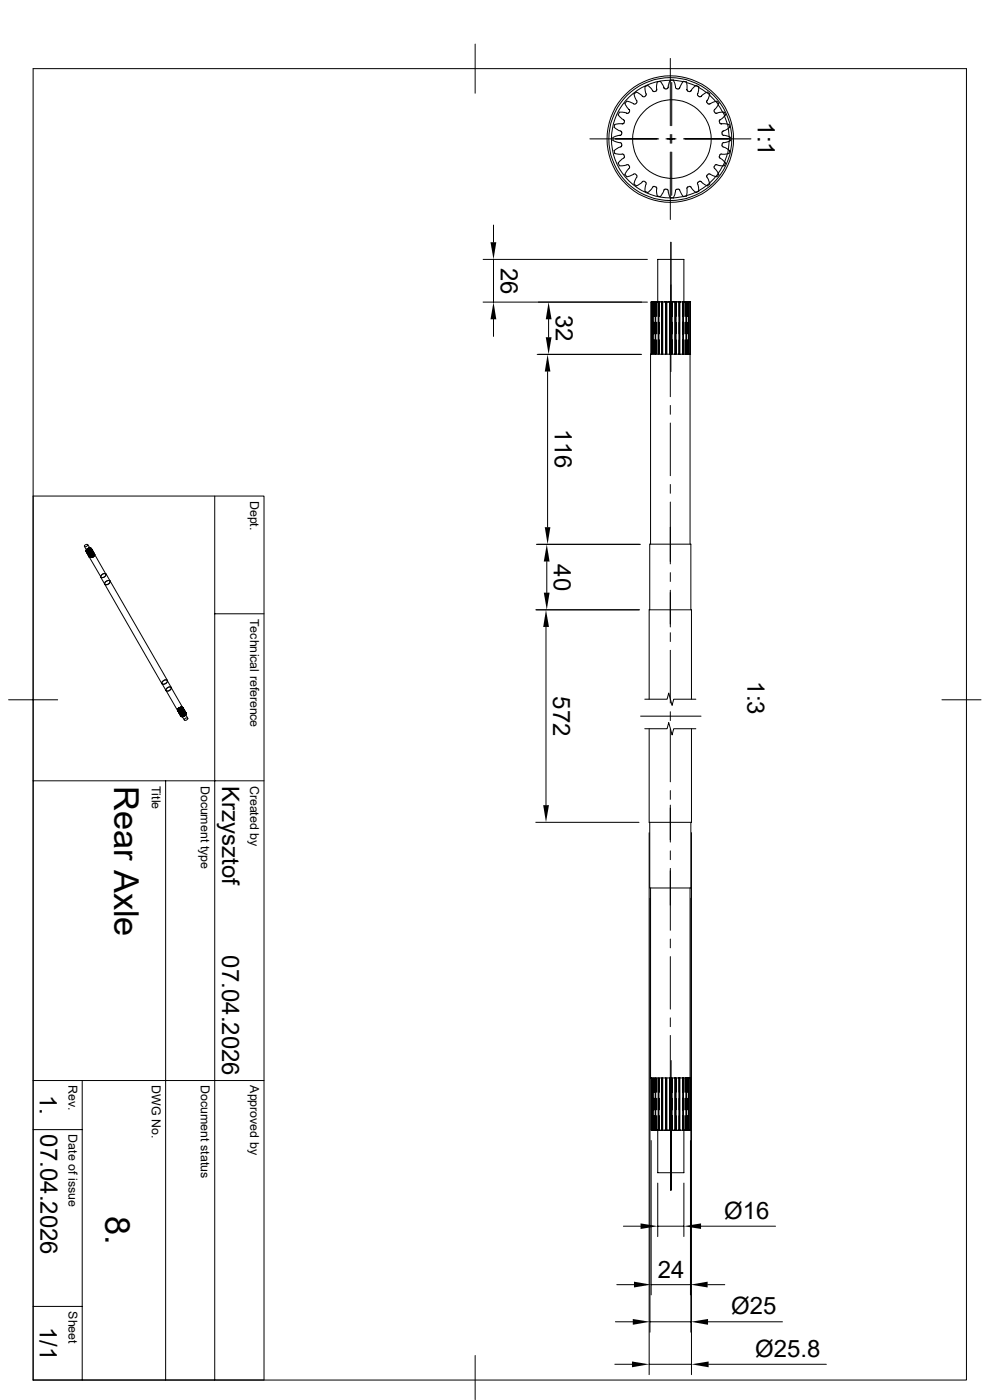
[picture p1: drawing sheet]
<svg xmlns="http://www.w3.org/2000/svg" width="210mm" height="297mm" viewBox="0 0 210 297" stroke-linecap="round" stroke-linejoin="round" font-family="sans-serif">
<g fill="none" stroke="#000" stroke-width=".21">
<path d="M7 14.6h198v278.2h-198zM100.8 9.4v10.4M134.5 19.9l.3 1.1a.62 .62 0 0 1 .2 .8M135 19.5l.9 .6a.62 .62 0 0 0 .8 .4M135 19.6l-.5 .3M136.8 18.3l.3 1.6-.2 .4M137.4 18.1l.7 .7 .5 .6 .5-.1M137.4 18.1l-.5 .3M139.4 17.4l-.1 1.1a.62 .62 0 0 1-.2 .8M140 17.2l.8 1.1a.39 .39 0 0 0 .4 .5M140 17.3l-.6 .1M142.2 12.4v14.3"/>
<path d="M142.2 17l-.5 1.7-.5 .2M142.2 17l3.4 .4M142.4 17h.4l.6 1.8 .5 .1M142.4 17a12.5 12.5 0 0 0-12.7 12.7 12.5 12.5 0 0 0 13.1 12.3M142.5 17.5v9.2M145 17.2l-.6 1a.65 .65 0 0 1-.6 .6M145 17.3l.6 .1M145.6 17.5l1.9 .7M145.6 17.4l.1 1.7 .2 .2M145.9 19.3l.3 .1M147.6 18.2l.7 .3M147.7 18.1l-.9 .8a.56 .56 0 0 1-.6 .5"/>
<path d="M147.7 18.1a.63 .63 0 0 1 .5 1l-.2 .9 .1 .3M148.2 18.5l1.7 1.1M149.9 19.6l.6 .5M150.1 19.5l-1 .6-.4 .4h-.4M150.1 19.6l.4 .3M150.6 19.9l-.3 .9-.4 .7 .1 .3M125.1 29.5h14.6M130 29.8l1.4 .5a.35 .35 0 0 1 .5 .3v.3M130 29.2v.6M130.3 27l.8 .6 .6 .2 .2 .4M130.3 32a.65 .65 0 0 0 .8 .7h1.1l.3 .5M131.1 24.3l.8 .8a.59 .59 0 0 1 .5 .9v.1"/>
<path d="M131.1 34.6l.3 .5M131.4 23.8l-.3 .6M131.9 30.8l-.2 .4-.6 .2-.8 .6M131.9 28.2l-.2 .5-1.7 .5M132.4 26.1l-.2 .2h-1.2a.63 .63 0 0 0-.7 .7M132.5 33.1a.73 .73 0 0 1-.7 .8l-.7 .7M132.5 21.9l1.1 1.5-.1 .3M132.6 37l.4 .5M132.9 21.5l.7 .1 .9 .5 .3-.1M133 21.5l-.4 .5M133.4 35.1l-.4-.2-.6 .2-1 .1M133.4 35.1l.2 .5-1.1 1.4"/>
<path d="M133.6 23.7l-.4 .3-1.8-.2M134.5 39l.5 .4M134.8 37l-.3-.1-.9 .4-.7 .2M134.9 37a.61 .61 0 0 1-.1 1l-.3 1.1M135 21.8l-.1 .2M136.7 38.5a.62 .62 0 0 0-.8 .4l-.9 .6M136.7 38.5l.4 .3-.3 1.8M136.9 20.4l-.2 .1M139.1 39.7a.62 .62 0 0 1 .2 .8l.1 1.1M139.1 39.7l-.5-.1-.5 .6-.7 .7M141.3 29.5h2.1M142.2 28.5v1.9"/>
<path d="M142.2 32.3v14.3M142.5 28.5v1.9M142.5 32.3v9.1M145 29.5h14.3M146.2 39.5a.61 .61 0 0 1 .7 .6l.8 .8M146.2 39.6l-.4 .1-.1 .2-.1 1.7M148.1 20.4l.2 .1M149.9 39.4l-2.3 1.4M150 37.2l-.1 .3 .4 .7 .3 .9M150 21.8l.1 .1a.59 .59 0 0 0 .9-.1l.4-.2a.7 .7 0 0 1 1.1 .4M150.1 39.5l-1-.6-.5-.5-.3 .2a.5 .5 0 0 0-.2 .8l.1 1.2M150.2 37l-.2 .2"/>
<path d="M150.2 37a.51 .51 0 0 1 .8 .1l1.1 .4M150.5 20.2l1.3 1.3M150.5 39l-.4 .4M151.5 23.7l.3 .3 1.2-.2a.68 .68 0 0 1 .9 .6M151.7 35.1l-.1 .1a.5 .5 0 0 0 .2 .8l.4 .5a.64 .64 0 0 1-.1 1M151.8 37.5l-1.9 1.9M151.8 21.5l.6 .7M152.3 22.2l1 1.6M152.4 36.8l-.6 .7M152.5 21.9l-.4 .8-.6 .6v.4M152.6 33.1v.3l.6 .5 .7 .7M152.7 26.1a.62 .62 0 0 0 .8 .1l.4 .1a.7 .7 0 0 1 .9 .7"/>
<path d="M153.2 30.8a.6 .6 0 0 0 .6 .5l1 .7M153.3 35.2l-1 1.6M153.4 23.8l.4 .8M153.7 24.6l.6 1.8M153.8 34.4l-.4 .8M153.9 34.6a.72 .72 0 0 1-.9 .6l-.9-.3-.4 .2M153.9 24.3l-.7 .8-.6 .4 .1 .6M154.3 32.6l-.6 1.8M154.3 26.3l.2 .9M154.5 27.2l.2 1.8M154.5 31.8l-.2 .8M154.7 30l-.2 1.8"/>
<path d="M154.7 29v.9M154.8 32a.7 .7 0 0 1-.9 .7h-.4a.62 .62 0 0 0-.8 .2l-.1 .3M154.8 27l-1 .6a.57 .57 0 0 0-.6 .8l.2 .3 .7 .1 .9 .4M155 29.2a.7 .7 0 0 1-.6 .9l-1 .2-.2 .6M102.5 55h34.8M104.7 47.8v3.6M104.7 55v9.1M136.9 40.6l.5 .3M139.4 41.6l.6 .1M141.5 40.2l-.3-.1a.39 .39 0 0 0-.4 .5l-.8 1.1M141.5 40.1l.2 .2 .5 1.7M142.2 42h.6"/>
<path d="M142.3 51.4v16.3M143.6 40.1l-.3 .3-.1 .8-.4 .8M143.8 40.1a1.73 1.73 0 0 1 .9 1.3l.3 .3M143.9 40.1l-.3 .1M145.6 41.5l-2.8 .5M145.6 41.6l-.6 .1M147.5 40.8l-1.9 .7M148.2 40.6l-.5 .3M102.5 64.1h34.8M104.7 67.7v3.7M114 75.2h22.1M116.2 78.8v33"/>
<path d="M116.4 67.7v3.8M138.1 64.1v11l.1-11M138.1 64.1h.1M138.3 64.1l-.1 11M138.5 64.1h-.2v11M138.6 64.1l-.1 11M138.7 64.1v3M138.7 68.4v2.4M138.7 72.1v3M138.9 64.1v3M138.9 68.4v2.4M138.9 72.1v3"/>
<path d="M139 64.1h-.4v11M139.1 64.1h-.1v11M139.3 64.1v3M139.3 68.4v2.4M139.3 72.1v3M139.5 64.1v-9.1h5.6v9.1M139.6 64.1h-.5v11M139.8 64.1h-.2v11M139.8 64.1v3M139.8 68.4v2.4M139.8 72.1v3M140.5 64.1v3"/>
<path d="M140.5 68.4v2.4M140.5 72.1v3M140.6 64.1h-.2v11v-11h-.6v11M141.2 64.1v11M141.3 64.1h-.7v11M141.5 64.1h-.2v11M142 64.1h.2M142 64.1h-.5v11M142 64.1v11M142.2 71.5v12.7M142.2 75.1h-4.2v40.3M142.2 75.1h.1"/>
<path d="M142.3 68.7v1.9M142.3 72.4v6.4M142.4 64.1h-.2v11M142.6 64.1h.5M142.6 64.1h-.2v11h-.2M142.6 64.1v11M143.1 64.1h.9M143.1 64.1v11M143.3 75.1v-11l.1 11M144 64.1v11M144 64.1h.2v11M144.1 72.1l.1 3"/>
<path d="M144.1 64.1v3M144.1 68.4v2.4M144.8 64.1v3M144.8 68.4v2.4M144.8 72.1v3M144.8 75.1h.1M144.8 64.1v11M144.8 64.1h-.6v11M144.8 64.1h.2M145 64.1h.5M145 64.1v11M145.3 64.1v3"/>
<path d="M145.3 68.4v2.4M145.3 72.1v3M145.5 64.1l-.1 11h.2M145.5 64.1h.1M145.6 64.1h.4M145.6 64.1v11M145.7 64.1v3M145.7 68.4v2.4M145.7 72.1v3M145.8 64.1v3M145.8 68.4v2.4M145.8 72.1v3"/>
<path d="M146 64.1l-.1 11h.2M146 64.1h.1M146.1 64.1h.2M146.1 64.1v11M146.3 64.1v11h.1M146.3 64.1h.1M146.4 64.1l.1 11zM146.4 75.1h-4M146.4 75.1v40.3M146.5 64.1v11M142.2 86v1.9M142.2 89.7v11.2"/>
<path d="M7 105.2h49v187.6h-49M17.9 115.7l.6-.2a.34 .34 0 0 1-.1 .4 .34 .34 0 0 1-.5-.1zM18.3 116.9l.7 1.3 .2 .1M18.3 116.8l.6 1.2M18.3 116.9h.1M18.3 116.8v.1M18.3 116.8h.1M18.3 117h.1M18.3 116.7h.1M18.3 116.7l.9 1.5M18.3 116.9h-.1M18.3 116.8l.8 1.4"/>
<path d="M18.3 116.8l.7 1.1M18.3 116.8l.9 1.5M18.3 116.9l.7 1.2M18.3 116.9l.6 1.3M18.3 116.9l.1 .1M18.3 116.9l.8 1.4M18.4 117l.6 1.2M18.4 116.7l-.1 .1M18.4 116.9h-.1M18.4 116.8h.1M18.4 117l.6 1.1zM18.4 116.8v.1"/>
<path d="M18.4 116.7h.1M18.4 116.7l.6 1.2M18.4 117l.7 1.1M18.4 117.1h.1M18.4 116.9h.1M18.4 116.6l.7 1.2M18.4 117v.1M18.4 116.6l.7 1.2-.7-1.1M18.4 116.6l.9 1.6M18.4 116.6v.1M18.5 117.1l.6 1.2M18.5 117.1h.3"/>
<path d="M18.5 117.1h.1M18.5 117h.1M18.5 116.5l.6 1.2zM18.5 117h-.1M18.5 116.5l.6 1.2M18.5 116.5l.7 1.1zM18.5 117.1l.7 1.1M18.5 117.1l.8 1.1M18.6 117h.1M18.6 117.1h.1M18.6 116.4l.7 1.2-.8-1.1M18.6 116.4h.1"/>
<path d="M18.6 116.4l1 1.7M18.6 115.5l.6 1a.49 .49 0 0 0-.7 .4l-.6-1M18.7 117.1l.6 1.2M18.7 117.1h.1M18.7 117h.1M18.7 116.4l.6 1.2zM18.7 116.4l1 1.8M18.7 116.4h-.1M18.7 116.4l.6 1.1M18.7 116.3l.7 1.2M18.7 116.3l.1 .1M18.8 117.1l.6 1.2"/>
<path d="M18.8 117.1l.6 1.1M18.8 116.4l.7 1.1M18.8 116.3l.9 1.8M18.8 116.4l.6 1.1M18.8 117.1l.7 1.1M18.8 116.3l1 1.7M18.8 116.3v.1M18.8 117h.1M18.8 117.1h.1M18.8 116.3l.7 1.2M18.8 117l.7 1.2M18.8 117l.8 1.2"/>
<path d="M18.8 116.3l.8 1.2M18.8 116.3h.1M18.9 117h.1M18.9 116.3l.7 1.2zM18.9 116.3h.1M18.9 116.3l.7 1.2-.6-1.2M18.9 116.3l1 1.7M18.9 117l.7 1.2M18.9 116.2l.7 1.2-.7-1.1M18.9 118.2l.2-.1-.1 .1M18.9 118.2h.1M18.9 118.2l2.5 4.2"/>
<path d="M19 116.9v.1M19 116.3l.6 1.2zM19 116.9h.1M19 116.3l.7 1.2M19 117h-.2M19 118.2h.1M19 116.2v.1M19 117l.6 1.2M19 117l.6 1.1M19 116.3l.9 1.6M19 116.3l.8 1.2zM19 116.2h.1"/>
<path d="M19.1 116.2l-.1 .1M19.1 116.2l.9 1.7M19.1 116.2h.1M19.1 118.2h.1M19.1 116.3h.1M19.1 116.8l.7 1.3M19.1 116.2v.1M19.1 116.8l.8 1.2M19.1 116.9l.7 1.2M19.1 116.8h.1M19.1 116.3l.6 1.1M19.1 116.8l.7 1.2"/>
<path d="M19.2 116.5a.47 .47 0 0 1-.7 .3M19.2 116.8l.7 1.1M19.2 116.8h.1M19.2 116.2v.2M19.2 116.3l.1 .1M19.2 116.3l.8 1.4M19.2 116.2v.1M19.2 117.6l-.7-1.1 1 1.7M19.2 118.3h.1M19.2 116.3h.1M19.2 116.2h.1M19.2 117.7l-.8-1.2 .7 1.2"/>
<path d="M19.2 116.3l.7 1.2M19.2 116.2l-.1 .1M19.2 116.2l.9 1.6M19.2 116.7h.1M19.2 116.4h.1M19.2 118.2v.1M19.2 118.2l-.1 .1M19.2 116.7l.7 1.2M19.2 116.7v.1M19.2 116.3l.7 1.2zM19.2 116.3l.7 1.1M19.2 118.3h.2"/>
<path d="M19.3 116.6h.1M19.3 116.4l.7 1.2M19.3 116.3h-.1M19.3 116.3l.8 1.4M19.3 116.4l.6 1.2-.6-1.2M19.3 116.4h.1M19.3 118.3h.1M19.3 116.3h.1M19.3 116.8h.1M19.3 116.6l.6 1.2M19.3 116.7l.7 1.2M19.3 116.3l.7 1.2"/>
<path d="M19.3 116.6v.1M19.3 116.7l.6 1.1M19.3 116.5l.8 1.1M19.3 116.5l.8 1.2M19.3 116.5h.1M19.3 116.6l.7 1.2M19.3 116.4l.7 1.2-.7-1.2M19.3 116.5l.7 1.2M19.3 116.5l.7 1.1M19.3 118.2l-.7-1.1 .7 1.2M19.3 118.2v.1M19.3 116.4l.8 1.2"/>
<path d="M19.3 116.7h-.1M19.3 116.4v.1M19.3 116.3l3.2 5.5a.7 .7 0 0 0-1.1 .6M19.3 116.3v.1M19.4 118.3h.1M19.4 118.2h.1M19.4 116.5h-.1M19.4 116.6h-.1M19.4 117.5l-.6-1.1 .6 1.2M19.4 118.2v.1M19.4 118.2h.3M19.5 118.2h.1"/>
<path d="M19.6 118.2h.1M19.6 118.2h-.1M19.6 118.1l.1 .1M19.6 118.1v.1M19.7 118.1h.1M19.7 118.1h.2M19.7 117.4l-.4 .2-.4 .5M19.7 118.2h.1M19.7 117.4l-.6 .3-.2 .5M19.8 117.5h.1M19.8 118.1l-.1 .1M19.8 118.1h.1"/>
<path d="M19.8 118v.1M19.8 118h.1M19.9 117.5h.1M19.9 118h.1M19.9 118l-.1 .1M19.9 117.9h.1M20 117.6h.1M19.9 117.9l-.1 .1M20 117.9h-.1M20 117.8h.1M20 117.9h.1M20 117.8v.1"/>
<path d="M20 117.7h.1M20.1 117.6v.1M20.1 117.7h-.1M20.1 117.6l-.1 .2M20.1 117.9h-.1M20.1 117.6h.1M45.6 105.2v187.6M113.8 115.5h22M116 119.1v6.6M142.2 102.8v1.8M142.2 106.5v13.1M21.4 122.5l.8 1.5"/>
<path d="M22.4 121.8a.64 .64 0 0 1-.3 .6 .64 .64 0 0 1-.8-.1l.5-.5h.6M22.4 121.8a.68 .68 0 0 1-1 .6M22.5 121.8l.9 1.5M23.2 123.2a.63 .63 0 0 1-.2 .8 .63 .63 0 0 1-.7 0l-.1-.2M23.3 123.2l-.7 .1-.3 .2-.1 .4M23.3 123.3a.74 .74 0 0 1-1.1 .6M23.4 123.3l12.1 21.1a.78 .78 0 0 0-1.2 .6l-12.1-21M23.4 123.3a.76 .76 0 0 0-1.2 .7M45.6 130.2h10.4M113.7 129.4h22M115.8 133v37.8M137.8 129.4v-14h8.8v14"/>
<path d="M142.2 121.5v1.9M142.2 125.2v7.8M142.2 134.2v1.9M142.2 138v11.1M1.8 148.5h10.4M34.5 144.6l.5-.3a.4 .4 0 0 1 .5 .3 .4 .4 0 0 1-.4 .4l-.1 .1a.36 .36 0 0 1-.5 0 .36 .36 0 0 1 0-.5zM35.3 146.1l.6-.3a.36 .36 0 0 1 .5 .2 .36 .36 0 0 1-.4 .4l-.3 .2a.33 .33 0 0 1-.4 0 .33 .33 0 0 1 0-.5zM35.5 144.4l.8 1.4a.74 .74 0 0 0-1.1 .7l-.8-1.5M35.5 144.4a.71 .71 0 0 1-1.1 .6M37.7 150.5v.2M37.7 150.7l.7 1.2M37.7 150.7l.1 .1"/>
<path d="M37.7 150.5l.7 1.3M37.7 150.5h.1M37.7 150.8h.1M37.7 150.7l.3 .2M37.7 150.5l1 1.6M37.8 150.5h-.1M37.8 150.6l.6 1.1M37.8 150.6l.6 1.2M37.8 150.7l.6 1.1M37.8 150.7h-.1M37.8 150.5h.1M37.8 150.6h.1"/>
<path d="M37.8 150.7h.1M37.8 150.7l-.1 .1M37.8 150.8l.6 1.2M37.8 150.6l.6 1.2zM37.8 150.7l.8 1.4-.7-1.3M37.8 150.7l.6 1.3M37.8 150.7l.7 1.2zM37.8 150.7l.6 1.2M37.8 150.8l.6 1.1M37.8 150.5l.6 1.2M37.8 150.7l.8 1.3M37.8 150.5l.7 1.1"/>
<path d="M37.8 150.8l.7 1.2M37.8 150.8h.1M37.8 150.3h.1M37.8 150.4h.1M37.8 150.4v.1M37.8 150.8l.1 .1M37.8 150.3v.1M37.8 150.4l1 1.7-.7-1.3M37.8 150.3l.7 1.3M37.8 150.5l.9 1.6M37.8 150.5l.7 1.2M37.8 150.4l.7 1.2"/>
<path d="M37.8 150.4l.7 1.2zM37.9 150.8l.7 1.2M37.9 150.8l.7 1.2-.7-1.2M37.9 150.2h.1M37.9 150.3h.1M37.9 150.2v.1M37.9 150.8h.1M37.9 150.9l.7 1.1M37.9 150.3l.7 1.2zM37.9 150.3l.7 1.2M37.9 150.2l.7 1.3M37.9 150.3l1 1.7"/>
<path d="M37.9 150.3l.7 1.2h-.1M38 150.2h.1M38 150.8l-.1 .1M38 150.8h.1M38 150.8v.1M38 150.2l.7 1.2-.7-1.2M38 150.8l.7 1.2zM38 150.2l.7 1.2zM38 150.9h.1M38 150.8l.7 1.3M38 150.2l.7 1.2h-.1M38 150.2l.7 1.2"/>
<path d="M38.1 150.8l-.1 .1M38.1 150.2h.1M38.1 150.8l.7 1.2h-.2M38.1 150.8l.6 1.3M38.1 150.2l.7 1.2zM38.1 150.2l.7 1.2M38.1 150.1v.1M38.1 150.9h.1M38.1 150.8l.8 1.2M38.1 150.8v.1M38.1 150.1l.7 1.2M38.1 150.8h.1"/>
<path d="M38.2 150.8l.7 1.2M38.2 150.8h-.1M38.2 150.8h.1M38.2 150.9h-.3M38.2 150.1h-.1M38.3 150.1l.7 1.2-.7-1.2M38.3 150.8h.1M38.3 150.8l.6 1.2M38.3 150.8h-.1M38.3 150v.1M38.3 150.1h.1M38.3 150l-.1 .1"/>
<path d="M38.3 150l.6 1.3-.7-1.2M38.3 150.1l1 1.7M38.3 150.1l.7 1.2M38.3 150.8l.7 1.2M38.3 150.1l.7 1.2zM38.4 150.8l.6 1.2M38.4 150l-.1 .1M38.4 150h.1M38.4 150.8l.6 1.1M38.4 151.9h.1M38.4 151.7h.1M38.4 150l.6 1.2"/>
<path d="M38.4 150.1l.7 1.2zM38.4 152h.1M38.4 150.7l.7 1.2M38.4 150.7v.1M38.4 150.1h.3M38.4 150v.1M38.4 150.1l.9 1.6M38.4 150.7h.1M38.4 151.8h.1M38.4 150.7l-.1 .1M38.4 150.8h-.1M38.5 150.7l.7 1.1"/>
<path d="M38.5 150l-.5 .2-.3 .5M38.5 150l.6 1.2M38.5 150l.7 1.2M38.5 151.6h.1M38.5 152h.1M38.5 150.7l.6 1.2M38.5 150.7l.7 1.2M38.5 150.7h.1M38.5 150.1l.7 1.2M38.5 151.6h-.1M38.5 150v.1M38.5 150.1l.7 1.2z"/>
<path d="M38.5 150.7l-.2 .1 .7 1.1M38.6 150.6h.1M38.6 150.7l.6 1.1M38.6 152h-.1M38.6 152.1h.1M38.6 150.6l.7 1.2M38.6 151.8l.1 .3M38.6 150l-.1 .1M38.6 150.1h.1M38.6 150.1l.7 1.2zM38.6 150.7h-.1M38.6 150l.6 1.3"/>
<path d="M38.6 150l.8 1.4M38.6 150.1l.8 1.4M38.6 150.1l.7 1.2-.7-1.2M38.6 150v.1M38.6 150l.1 .1M38.6 150.6l.7 1.2zM38.7 151.6v-.1a.3 .3 0 0 1 .4-.3 .3 .3 0 0 1 .2 .4 .3 .3 0 0 1-.3 .2l-.4 .1zM38.7 150.5h.1M38.7 150.5l-.2 .2M38.7 152.1h.1M38.7 150h-.2M38.7 150.1l.6 1.2"/>
<path d="M38.7 150.6l.6 1.2M38.7 150.4h.1M38.7 150.1h.1M38.7 151.3v.1M38.7 150.1l.6 1.1M38.7 150l.7 1.5M38.7 151.4h.1M38.7 152.1l.4 .7a.47 .47 0 0 1 .7-.4M38.7 150.2l.7 1.1M38.7 150.6h-.1M38.7 150.4l.7 1.2M38.7 150.5l.7 1.1"/>
<path d="M38.7 150.2l.7 1.2zM38.7 150.3l.7 1.2zM38.7 150.3v.1M38.7 150.2h.1M38.7 150.4v.1M38.7 150.2h.2M38.7 150.2l.7 1.1-.7-1.1M38.7 150.2l.7 1.2M38.8 150.4h-.1M38.8 150.1l-.1 .1M38.8 150.2h-.1M38.8 150.1v.1"/>
<path d="M38.8 152.1h.1M38.8 150.2l-.1 .1M38.8 150.3l.6 1.2M38.8 150.4l.7 1.2M38.8 150.1l.7 1.2M38.8 150.2l-2.5-4.3a.74 .74 0 0 1-1.1 .6l2.5 4.2M38.8 150.1h-.1M38.8 150.3h-.1M38.8 151.3l-.6-1.2 1 1.7M38.8 150.2l.6 1.1M38.8 150.2l.7 1.1M38.9 152h.1"/>
<path d="M38.9 150.3h-.2M38.9 151.9h.1M38.9 151.2v.1M39 151.9h.1M39 152h.1M39 151.3h.1M39 151.2v.1M39.1 151.9h.1M39.2 151.8h.1M39.2 151.2l-.1 .1M39.2 151.8v.1M39.2 151.2v.1"/>
<path d="M39.2 151.3h.1M39.3 151.8h.1M39.3 151.4l.1 .2M39.3 151.7h.1M39.4 151.6h.1M39.4 151.6l-.1 .1M39.4 151.4h.1M39.4 151.5h.1M39.4 151.6l.4 .8M39.4 151.4l.1 .1M39.5 151.4h.1M39.5 151.4h-.1"/>
<path d="M39.5 151.3h-.1M39.5 151.3l-.1 .1M39.8 152.4a.47 .47 0 0 1-.6 .3M135.9 151.9h12.8M136.8 148.3h4.7l.4-1.3 .7 2.6 .3-1.3h4.7M136.8 154.6h4.7l.4-1.3 .7 2.6 .3-1.3h4.7M137.7 148.3v-18.9h9v18.9M137.7 154.6v19.9h9v-19.9M142.2 151v1.9M142.2 154.7v11.2M199.8 148.5h8.3M7 165.7h49"/>
<path d="M35.1 165.7v127.1M113.7 174.5h21.9M137.7 176.7v114.9M137.8 174.5v13.9h8.8v-13.9M142.2 170.8v7.8M142.2 167.7v1.9M146.7 176.7v114.9M137.9 190.5v92.1M138 188.4v40.3h8.5M142.2 180.5v1.9M142.2 184.2v13.2M142.2 199.2v1.9"/>
<path d="M146.4 188.4l-.1 51.4h-.2M146.6 190.5v92.1M142.2 219.7v12.6M142.2 202.9v11.2M142.2 215.9v1.9M7 239.6h10.4M7 229.2h49M17.4 229.2v63.6M138.1 239.8v-11.1l.1 11.1M138.1 239.8h.1M138.2 228.7l.1 11.1M138.3 239.8h.2"/>
<path d="M138.3 228.7v11.1M138.5 228.7l.1 11.1M138.6 239.8h.4M138.6 228.7v11.1M138.7 228.7v3M138.7 233v2.5M138.7 236.7v3.1M138.9 228.7v3M138.9 233v2.5M138.9 236.7v3.1M139 228.7v11.1h.1M139.1 239.8h.5"/>
<path d="M139.1 228.7v11.1M139.3 228.7v3M139.3 233v2.5M139.3 236.7v3.1M139.5 239.8v9h5.6v-9M139.6 228.7v11.1h.2M139.8 239.8h.6v-11.1v11.1h.2M139.8 228.7v11.1M139.8 228.7v3M139.8 233v2.5M139.8 236.7v3.1M140.5 228.7v3"/>
<path d="M140.5 233v2.5M140.5 236.7v3.1M140.6 239.8h.7M140.6 228.7v11.1M141.2 228.7v11.1M141.3 228.7v11.1h.2M141.5 239.8h.5M141.5 228.7v11.1M142 239.8h.2M142 228.7v11.1M142.2 228.7v11.1h.2M142.3 236.1v16.3z"/>
<path d="M142.3 236.1v16.3M142.4 225v6.4M142.4 233.3v1.9M142.4 239.8h.2M142.4 228.7v11.1M142.6 228.7v11.1M143.1 228.7v11.1h-.5M143.3 228.7v11.1M143.4 228.7v11.1M144 228.7v11.1h-.9M144.1 228.7v3M144.1 233v2.5"/>
<path d="M144.1 236.7v3.1M144.2 228.7v11.1M144.8 228.7h.1M144.8 228.7v11.1h-.8M144.8 228.7v3M144.8 233v2.5M144.8 236.7v3.1M144.8 239.8h.2M145 228.7v11.1M145.3 228.7v3M145.3 233v2.5M145.3 236.7v3.1"/>
<path d="M145.5 239.8h.1M145.6 228.7h-.2l.1 11.1h-.5M145.6 228.7v11.1M145.7 228.7v3M145.7 233v2.5M145.7 236.7v3.1M145.8 228.7v3M145.8 233v2.5M145.8 236.7v3.1M146 239.8h.1M146 228.7h-.1l.1 11.1h-.4M146.1 228.7v11.1"/>
<path d="M146.3 239.8h.1M146.4 228.7l.1 11.1zM146.5 228.7v11.1M138.1 242v32.7M139.5 251v11.3M145.1 251v11.3M146.5 242v32.7M7 277.2h10.4M130.9 272.5h3.6M132.2 260.1h3.7M138.1 272.5h8.4M139.5 260.1h5.6"/>
<path d="M148.7 260.1h15.8M150.1 272.5h3.7M100.8 287.6v9.3M130.4 289.4h3.7M130.6 280.4h3.6M137.7 289.4h9M137.9 280.4h8.7M150.2 280.4h15.8M150.3 289.4h25"/>
<circle cx="142.2" cy="29.5" r="13.4"/>
<circle cx="142.2" cy="29.5" r="13"/>
<circle cx="142.5" cy="29.5" r="8.3"/>
</g>
<g fill="#000">
<path d="M104.1 51.4h1.2l-.6 3.6zM104.7 64.1l.6 3.6h-1.2zM116.2 75.2l.6 3.6h-1.2zM116.4 64.1l.6 3.6h-1.2zM115.8 71.5h1.2l-.6 3.7zM116 115.5l.6 3.6h-1.2zM115.6 111.8h1.2l-.6 3.7zM115.8 129.4l.7 3.6h-1.3zM115.4 125.7h1.2l-.6 3.7zM115.2 170.8h1.3l-.7 3.7zM135.9 259.5l3.6 .6-3.6 .6zM145.1 260.1l3.6-.6v1.2z"/>
<path d="M134.2 279.8l3.7 .6-3.7 .7zM134.5 271.9l3.6 .6-3.6 .6zM146.5 272.5l3.6-.6v1.2zM146.6 280.4l3.6-.6v1.3zM134.1 288.8l3.6 .6-3.6 .7zM146.7 289.4l3.6-.6v1.3z"/>
</g>
<g font-size="7.3">
<text x="24.2" y="166.7" transform="rotate(90 24.2 166.7)">Rear Axle</text>
<text x="22.4" y="258" transform="rotate(90 22.4 258)">8.</text>
</g>
<g font-size="5.1">
<text x="160.8" y="26" transform="rotate(90 160.8 26)">1:1</text>
<text x="106.2" y="56.8" transform="rotate(90 106.2 56.8)">26</text>
<text x="117.9" y="66.8" transform="rotate(90 117.9 66.8)">32</text>
<text x="117.7" y="90.9" transform="rotate(90 117.7 90.9)">116</text>
<text x="117.5" y="119.7" transform="rotate(90 117.5 119.7)">40</text>
<text x="117.3" y="147.7" transform="rotate(90 117.3 147.7)">572</text>
<text x="158.5" y="144.5" transform="rotate(90 158.5 144.5)">1:3</text>
<text x="47.1" y="166.7" transform="rotate(90 47.1 166.7)">Krzysztof</text>
<text x="47.1" y="202.7" transform="rotate(90 47.1 202.7)">07.04.2026</text>
<text x="8.4" y="232.3" transform="rotate(90 8.4 232.3)">1.</text>
<text x="8.6" y="240.7" transform="rotate(90 8.6 240.7)">07.04.2026</text>
<text x="153.6" y="258.5">Ø16</text>
<text x="139.5" y="271.1">24</text>
<text x="8.4" y="281.4" transform="rotate(90 8.4 281.4)">1/1</text>
<text x="155.1" y="278.8">Ø25</text>
<text x="160.2" y="287.8">Ø25.8</text>
</g>
<g font-size="2.6">
<text x="53.1" y="106.3" transform="rotate(90 53.1 106.3)">Dept.</text>
<text x="53.1" y="131.3" transform="rotate(90 53.1 131.3)">Technical reference</text>
<text x="32.2" y="166.7" transform="rotate(90 32.2 166.7)">Title</text>
<text x="42.6" y="166.7" transform="rotate(90 42.6 166.7)">Document type</text>
<text x="53.1" y="166.7" transform="rotate(90 53.1 166.7)">Created by</text>
<text x="14.5" y="230.2" transform="rotate(90 14.5 230.2)">Rev.</text>
<text x="32.2" y="230.2" transform="rotate(90 32.2 230.2)">DWG No.</text>
<text x="42.6" y="230.2" transform="rotate(90 42.6 230.2)">Document status</text>
<text x="53.1" y="230.2" transform="rotate(90 53.1 230.2)">Approved by</text>
<text x="14.5" y="240.7" transform="rotate(90 14.5 240.7)">Date of issue</text>
<text x="14.5" y="278.2" transform="rotate(90 14.5 278.2)">Sheet</text>
</g>
</svg>
